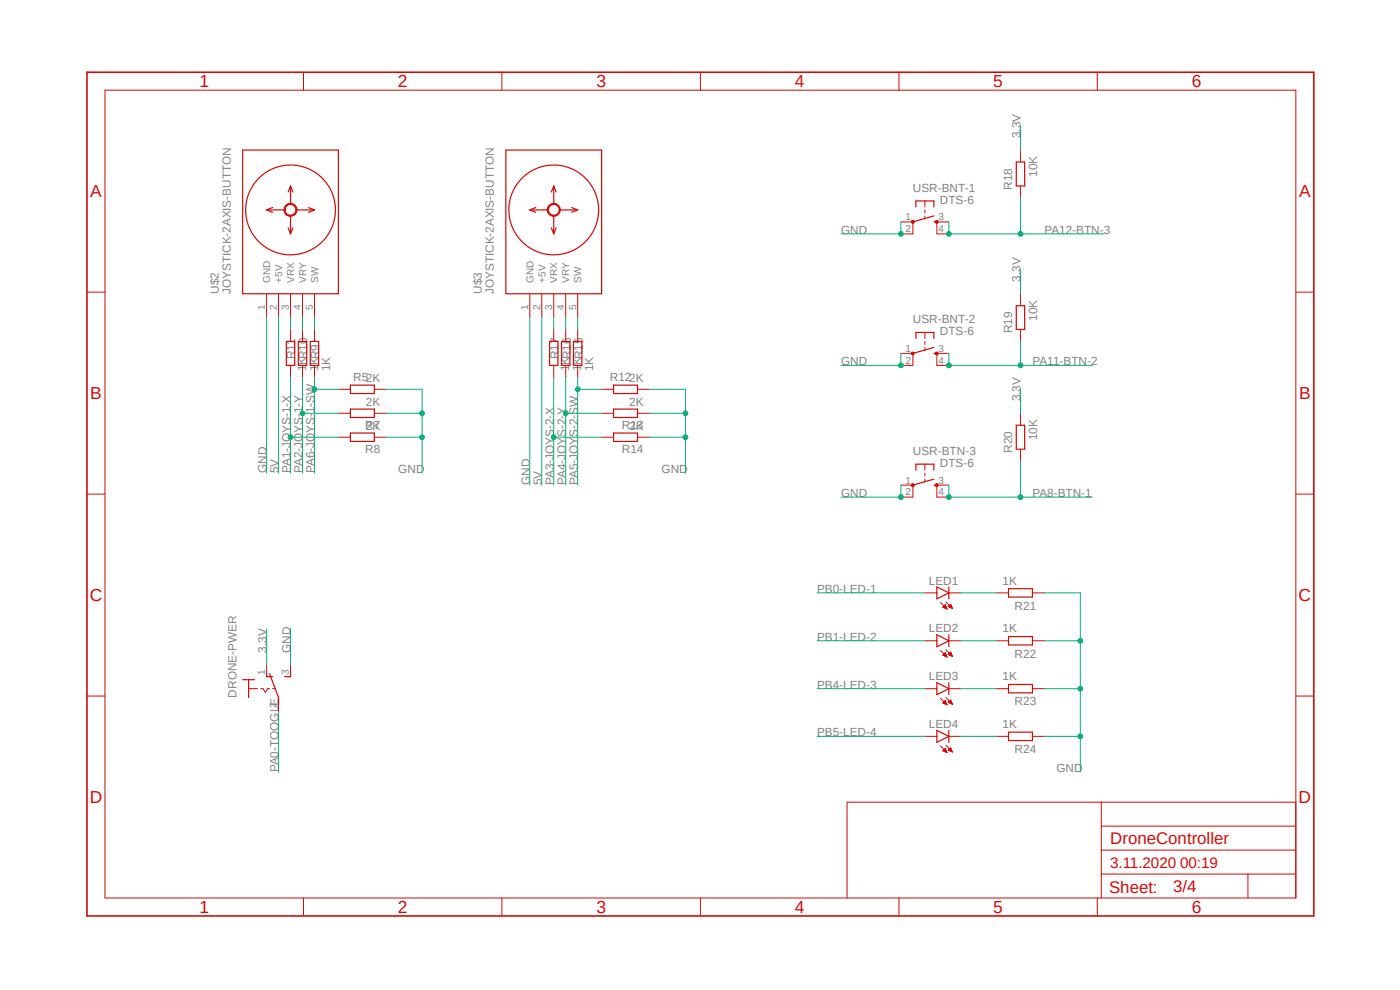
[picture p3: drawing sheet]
<svg xmlns="http://www.w3.org/2000/svg" width="297mm" height="210mm" viewBox="0 0 297 210" stroke-linecap="round" stroke-linejoin="round" font-family="sans-serif">
<path d="M17.9 15l261.2 179.9M279.1 15l-261.2 179.9" fill="none" stroke="#fff" stroke-width=".21"/>
<g fill="none" stroke="#c90d0c" stroke-width=".21">
<path d="M22.3 19.1h252.6v171.4h-252.6zM64.4 15.3v3.8M106.5 15.3v3.8M148.6 15.3v3.8M190.7 15.3v3.8M232.8 15.3v3.8M18.5 62h3.8M56.6 62.3v5.1M59.1 62.3v5.1M61.6 62.3v5.1M64.2 62.3v5.1M66.7 62.3v5.1"/>
<path d="M274.9 62h3.8M18.5 104.8h3.8M274.9 104.8h3.8M18.5 147.7h3.8M274.9 147.7h3.8M233.6 170.2v20.3M233.6 175.3h41.3M274.9 170.2h-95.2v20.3M64.4 190.5v3.8M106.5 190.5v3.8M148.6 190.5v3.8M190.7 190.5v3.8"/>
<path d="M232.8 190.5v3.8M233.6 185.4h41.3M233.6 180.3h41.3M264.8 185.4v5.1"/>
</g>
<path d="M18.5 15.3h260.2v179h-260.2z" fill="none" stroke="#c90d0c" stroke-width=".34"/>
<g fill="none" stroke="#c90d0c" stroke-width=".25">
<path d="M51.5 31.8h20.3v30.5h-20.3z"/>
<circle cx="61.6" cy="44.5" r="9.5"/>
</g>
<path d="M60.5 43.6a1.4 1.4 0 0 1 2.3 .1 1.4 1.4 0 0 1-.7 2.1 1.4 1.4 0 0 1-1.9-1.3h.3a1.15 1.15 0 0 1 1.7-.9 1.15 1.15 0 0 1 .2 1.9 1.15 1.15 0 0 1-1.9-.6v-.4h-.3z" fill-rule="evenodd" fill="#c90d0c"/>
<g fill="none" stroke="#c90d0c" stroke-width=".21">
<path d="M60.5 43.6a1.4 1.4 0 0 1 2.3 .1 1.4 1.4 0 0 1-.7 2.1 1.4 1.4 0 0 1-1.9-1.3h.3a1.15 1.15 0 0 1 1.7-.9 1.15 1.15 0 0 1 .2 1.9 1.15 1.15 0 0 1-1.9-.6v-.4h-.3zM61.6 69.9v2.5M61.6 77.5v2.6M64.2 69.9v2.5M64.2 77.5v2.6M66.7 69.9v2.5M66.7 77.5v2.6M112.4 62.3v5.1M114.9 62.3v5.1M117.5 62.3v5.1M120 62.3v5.1M122.6 62.3v5.1"/>
<path d="M71.8 82.6h2.5M71.8 87.7h2.5M71.8 92.8h2.5M79.4 82.6h2.5M79.4 87.7h2.5M79.4 92.8h2.5"/>
</g>
<g fill="none" stroke="#c90d0c" stroke-width=".25">
<path d="M61.6 39.5v3.8M61.6 39.5l-.5 1.2M61.6 39.5l.5 1.2M107.3 31.8h20.3v30.5h-20.3zM56.6 44.5h3.8M56.6 44.5l1.2 .5M57.8 44l-1.2 .5M61.1 48.3l.5 1.3M61.6 45.8v3.8M62.1 48.3l-.5 1.3M62.9 44.5h3.8M65.4 44l1.3 .5"/>
<path d="M66.7 44.5l-1.3 .5M60.7 72.4h1.8v5.1h-1.8zM63.3 72.4h1.8v5.1h-1.8zM65.8 72.4h1.8v5.1h-1.8zM74.3 81.7h5.1v1.8h-5.1zM74.3 86.8h5.1v1.8h-5.1zM74.3 91.9h5.1v1.7h-5.1z"/>
<circle cx="117.5" cy="44.5" r="9.5"/>
</g>
<path d="M116.4 43.6a1.39 1.39 0 0 1 2.2 .2 1.39 1.39 0 0 1-.8 2.1 1.39 1.39 0 0 1-1.7-1.4h.2a1.15 1.15 0 0 1 1.6-1.1 1.15 1.15 0 0 1 .4 1.9 1.15 1.15 0 0 1-1.9-.4l-.1-.4h-.2z" fill-rule="evenodd" fill="#c90d0c"/>
<g fill="none" stroke="#c90d0c" stroke-width=".21">
<path d="M116.4 43.6a1.39 1.39 0 0 1 2.2 .2 1.39 1.39 0 0 1-.8 2.1 1.39 1.39 0 0 1-1.7-1.4h.2a1.15 1.15 0 0 1 1.6-1.1 1.15 1.15 0 0 1 .4 1.9 1.15 1.15 0 0 1-1.9-.4l-.1-.4h-.2zM117.5 69.9v2.5M117.5 77.5v2.6M120 69.9v2.5M120 77.5v2.6M122.6 69.9v2.5M122.6 77.5v2.6M127.6 82.6h2.6M127.6 87.7h2.6M127.6 92.8h2.6M135.3 82.6h2.5M135.3 87.7h2.5"/>
<path d="M135.3 92.8h2.5M196.2 98.5v1.2M193.7 102.9v2.6M196.2 100.4v.6M196.2 101.6v.7M198.8 102.9v2.6M52.7 146.1h2M55.3 146.1h.5l.5 .8 .5-.8h.4M56.6 141v2.6M57.8 146.1h.7M59.1 148.6v2.6M61.6 141v2.6"/>
</g>
<g fill="none" stroke="#c90d0c" stroke-width=".25">
<path d="M117.5 39.5v3.8M117.5 39.5l-.5 1.2M117.5 39.5l.5 1.2M112.4 44.5h3.8M112.4 44.5l1.3 .5M113.7 44l-1.3 .5M117 48.3l.5 1.3M117.5 45.8v3.8M118 48.3l-.5 1.3M118.7 44.5h3.9M121.3 44l1.3 .5M122.6 44.5l-1.3 .5"/>
<path d="M116.6 72.4h1.8v5.1h-1.8zM119.1 72.4h1.8v5.1h-1.8zM121.7 72.4h1.7v5.1h-1.7zM130.2 81.7h5.1v1.8h-5.1zM130.2 86.8h5.1v1.8h-5.1zM130.2 91.9h5.1v1.7h-5.1zM194.3 99.7v-1.2h3.8v1.2M198.1 102.9h.7M198.1 101.6l-4.4 1.3M51.5 144.2h2.5M52.7 144.2v3.8M56.6 142.9v.7h1.2"/>
<path d="M57.2 142.9l1.9 5.1v1.3M61.6 142.9v.7h-1.2"/>
</g>
<path d="M193.4 102.7l.3-.1 .2 .1v.5h-.5z" fill-rule="evenodd" fill="#c90d0c"/>
<path d="M193.4 102.7l.3-.1 .2 .1v.5h-.5z" fill="none" stroke="#c90d0c" stroke-width=".21"/>
<path d="M198.5 102.7l.3-.1 .2 .1v.5h-.5z" fill-rule="evenodd" fill="#c90d0c"/>
<path d="M193.7 75v2.5M196.2 70.5v1.3M196.2 72.4v.7M196.2 73.7v.6M198.8 75v2.5M191.1 102.9h2.6M191.1 105.5h2.6M198.5 102.7l.3-.1 .2 .1v.5h-.5zM198.8 102.9h2.5M198.8 105.5h2.5" fill="none" stroke="#c90d0c" stroke-width=".21"/>
<path d="M194.3 71.8v-1.3h3.8v1.3M198.1 75h.7M198.1 73.7l-4.4 1.3" fill="none" stroke="#c90d0c" stroke-width=".25"/>
<path d="M193.4 74.8h.5v.4h-.5z" fill-rule="evenodd" fill="#c90d0c"/>
<path d="M193.4 74.8h.5v.4h-.5z" fill="none" stroke="#c90d0c" stroke-width=".21"/>
<path d="M198.5 74.8h.5v.4h-.5z" fill-rule="evenodd" fill="#c90d0c"/>
<path d="M193.7 47.1v2.5M196.2 42.6v1.3M196.2 44.5v.7M196.2 45.8v.6M198.8 47.1v2.5M191.1 75h2.6M191.1 77.5h2.6M198.5 74.8h.5v.4h-.5zM198.8 75h2.5M198.8 77.5h2.5" fill="none" stroke="#c90d0c" stroke-width=".21"/>
<path d="M194.3 43.9v-1.3h3.8v1.3M198.1 47.1h.7M198.1 45.8l-4.4 1.3" fill="none" stroke="#c90d0c" stroke-width=".25"/>
<path d="M193.4 46.8h.5v.5l-.2 .1-.3-.1z" fill-rule="evenodd" fill="#c90d0c"/>
<path d="M193.4 46.8h.5v.5l-.2 .1-.3-.1z" fill="none" stroke="#c90d0c" stroke-width=".21"/>
<path d="M198.5 46.8h.5v.5l-.2 .1-.3-.1z" fill-rule="evenodd" fill="#c90d0c"/>
<g fill="none" stroke="#c90d0c" stroke-width=".21">
<path d="M216.5 31.8v2.6M216.5 39.5v2.5M191.1 47.1h2.6M191.1 49.6h2.6M198.5 46.8h.5v.5l-.2 .1-.3-.1zM198.8 47.1h2.5M198.8 49.6h2.5M216.5 62.3v2.6M216.5 69.9v2.5M216.5 87.7v2.5M216.5 95.3v2.5M196.2 125.8h2.6"/>
<path d="M196.2 135.9h2.6M199.5 127.8l1.4 1.4M199.5 138l1.4 1.4M200 139l.9 .4M200 139l.5-.5 .4 .9M200 139h.7M200.1 128.8h.6M200.1 128.7h.6M200.1 138.9h.6M200.2 128.7h.5M200.2 139.1h.6M200.2 138.8h.5"/>
<path d="M200.2 128.6h.4M200.3 128.9h.5M200.3 138.7h.3M200.3 128.5h.3M200.4 138.6h.2M200.4 128.4h.1M200.4 139.1h.4M200.4 138.5h.1M200.5 129h.3M200.5 128.3l-.5 .5 .9 .4M200.5 128.3l.4 .9M200.5 128.3l.1 .1"/>
<path d="M200.6 139.2h.2M200.7 127.7l1.4 1.4M200.7 137.8l1.4 1.4M200.7 129.1h.2M200.8 139.3h.1M201.2 128.7h.6M201.2 128.7l.9 .4M201.2 128.7l.5-.5 .4 .9M201.2 138.8h.6M201.3 128.6h.5M201.3 138.9h.6M201.3 125.8h2.5"/>
<path d="M201.3 128.7h.6M201.3 135.9h2.5M201.3 138.7h.5M201.3 128.5h.5M201.4 138.6h.4M201.4 128.4h.4M201.4 139h.5M201.5 138.5h.2M201.5 128.8h.4M201.5 128.3h.2M201.5 138.4h.2M201.6 128.2h.1"/>
<path d="M201.6 139.1h.4M201.6 138.3h.1M201.7 138.3l-.5 .6 .9 .3M201.7 138.3l.4 .9M201.7 128.9h.3M201.8 139.1h.2M201.9 129h.1M211.4 125.8h2.6M211.4 135.9h2.6M219 125.8h2.6M219 135.9h2.6M196.2 146.1h2.6"/>
<path d="M196.2 156.2h2.6M199.5 148.1l1.4 1.4M199.5 158.2l1.4 1.4M200 149.1h.7M200 159.3l.5-.6 .4 .9zM200.1 159.3h.6M200.1 159.2h.6M200.1 149h.6M200.2 149.2h.5M200.2 159.1h.5M200.2 148.9h.5M200.2 159h.4"/>
<path d="M200.3 159.4h.5M200.3 148.8h.3M200.3 159h.3M200.4 149.3h.4M200.4 148.7h.2M200.4 158.9h.2M200.5 148.6h.1M200.5 159.5h.3M200.5 158.8h.1M200.5 148.6l-.5 .5 .9 .4M200.5 148.6l.4 .9M200.6 149.4h.2"/>
<path d="M200.7 148l1.4 1.4M200.7 158.1l1.4 1.4M200.7 159.6h.2M200.8 149.4h.1M201.2 149h.7M201.2 149l.9 .4M201.2 149l.5-.5 .4 .9M201.2 159.1h.6M201.2 159.1l.9 .4M201.2 159.1l.5-.5 .4 .9M201.2 148.9h.6M201.3 159h.5"/>
<path d="M201.3 146.1h2.5M201.3 156.2h2.5M201.3 159.2h.6M201.3 148.8h.5M201.4 149.1h.5M201.4 148.7h.4M201.4 158.9h.4M201.5 148.6h.2M201.5 159.3h.4M201.5 158.8h.2M201.6 149.2h.4M201.6 148.5h.1"/>
<path d="M201.6 158.7h.1M201.7 159.4h.3M201.8 149.3h.2M201.9 159.5h.1M211.4 146.1h2.6M211.4 156.2h2.6M219 146.1h2.6M219 156.2h2.6"/>
</g>
<g fill="none" stroke="#c90d0c" stroke-width=".25">
<path d="M215.6 34.4h1.8v5.1h-1.8zM215.6 64.9h1.8v5h-1.8zM215.6 90.2h1.8v5.1h-1.8zM198.8 124.5l2.5 1.3-2.5 1.2zM198.8 134.7l2.5 1.2-2.5 1.3zM201.3 124.5v2.5M201.3 134.7v2.5M214 124.9h5v1.8h-5zM214 135h5v1.8h-5zM198.8 144.8l2.5 1.3-2.5 1.3zM198.8 154.9l2.5 1.3-2.5 1.3zM201.3 144.8v2.6"/>
<path d="M201.3 154.9v2.6M214 145.2h5v1.8h-5zM214 155.3h5v1.8h-5z"/>
</g>
<path d="M56.6 67.4v33M81.9 82.6h7.6v17.8M81.9 92.8h7.6" fill="none" stroke="#0dab76" stroke-width=".21"/>
<circle cx="89.5" cy="92.8" r=".51" fill="#0dab76"/>
<g fill="none" stroke="#0dab76" stroke-width=".21">
<path d="M81.9 87.7h7.6"/>
<circle cx="89.5" cy="92.8" r=".51"/>
</g>
<circle cx="89.5" cy="87.7" r=".51" fill="#0dab76"/>
<g fill="none" stroke="#0dab76" stroke-width=".21">
<path d="M112.4 67.4v35.5M137.8 82.6h7.6v17.8M137.8 92.8h7.6"/>
<circle cx="89.5" cy="87.7" r=".51"/>
</g>
<circle cx="145.4" cy="92.8" r=".51" fill="#0dab76"/>
<g fill="none" stroke="#0dab76" stroke-width=".21">
<path d="M137.8 87.7h7.6"/>
<circle cx="145.4" cy="92.8" r=".51"/>
</g>
<circle cx="145.4" cy="87.7" r=".51" fill="#0dab76"/>
<g fill="none" stroke="#0dab76" stroke-width=".21">
<path d="M191.1 47.1v2.5h-12.7M61.6 133.4v7.6"/>
<circle cx="145.4" cy="87.7" r=".51"/>
</g>
<circle cx="191.1" cy="49.6" r=".51" fill="#0dab76"/>
<g fill="none" stroke="#0dab76" stroke-width=".21">
<path d="M191.1 75v2.5"/>
<circle cx="191.1" cy="49.6" r=".51"/>
</g>
<circle cx="191.1" cy="77.5" r=".51" fill="#0dab76"/>
<g fill="none" stroke="#0dab76" stroke-width=".21">
<path d="M178.4 77.5h12.7M191.1 102.9v2.6h-12.7"/>
<circle cx="191.1" cy="77.5" r=".51"/>
</g>
<circle cx="191.1" cy="105.5" r=".51" fill="#0dab76"/>
<g fill="none" stroke="#0dab76" stroke-width=".21">
<path d="M221.6 125.8h7.6v38M221.6 156.2h7.6"/>
<circle cx="191.1" cy="105.5" r=".51"/>
</g>
<circle cx="229.2" cy="156.2" r=".51" fill="#0dab76"/>
<g fill="none" stroke="#0dab76" stroke-width=".21">
<path d="M221.6 146.1h7.6"/>
<circle cx="229.2" cy="156.2" r=".51"/>
</g>
<circle cx="229.2" cy="146.1" r=".51" fill="#0dab76"/>
<g fill="none" stroke="#0dab76" stroke-width=".21">
<path d="M221.6 135.9h7.6"/>
<circle cx="229.2" cy="146.1" r=".51"/>
</g>
<circle cx="229.2" cy="135.9" r=".51" fill="#0dab76"/>
<g fill="none" stroke="#0dab76" stroke-width=".21">
<path d="M59.1 67.4v33M61.6 67.4v2.5M64.2 67.4v2.5M66.7 67.4v2.5M114.9 67.4v35.5M61.6 80.1v20.3M61.6 92.8h10.2"/>
<circle cx="229.2" cy="135.9" r=".51"/>
</g>
<circle cx="61.6" cy="92.8" r=".51" fill="#0dab76"/>
<g fill="none" stroke="#0dab76" stroke-width=".21">
<path d="M64.2 80.1v20.3M64.2 87.7h7.6"/>
<circle cx="61.6" cy="92.8" r=".51"/>
</g>
<circle cx="64.2" cy="87.7" r=".51" fill="#0dab76"/>
<g fill="none" stroke="#0dab76" stroke-width=".21">
<path d="M66.7 80.1v20.3M66.7 82.6h5.1"/>
<circle cx="64.2" cy="87.7" r=".51"/>
</g>
<circle cx="66.7" cy="82.6" r=".51" fill="#0dab76"/>
<g fill="none" stroke="#0dab76" stroke-width=".21">
<path d="M117.5 67.4v2.5M120 67.4v2.5M122.6 67.4v2.5M122.6 80.1v22.8M122.6 82.6h5"/>
<circle cx="66.7" cy="82.6" r=".51"/>
</g>
<circle cx="122.6" cy="82.6" r=".51" fill="#0dab76"/>
<g fill="none" stroke="#0dab76" stroke-width=".21">
<path d="M117.5 80.1v22.8M117.5 92.8h10.1"/>
<circle cx="122.6" cy="82.6" r=".51"/>
</g>
<circle cx="117.5" cy="92.8" r=".51" fill="#0dab76"/>
<g fill="none" stroke="#0dab76" stroke-width=".21">
<path d="M120 80.1v22.8M120 87.7h7.6"/>
<circle cx="117.5" cy="92.8" r=".51"/>
</g>
<circle cx="120" cy="87.7" r=".51" fill="#0dab76"/>
<g fill="none" stroke="#0dab76" stroke-width=".21">
<path d="M216.5 26.8v5M216.5 57.2v5.1M216.5 82.6v5.1M201.3 102.9v2.6M56.6 133.4v7.6M59.1 151.2v12.6"/>
<circle cx="120" cy="87.7" r=".51"/>
</g>
<circle cx="201.3" cy="105.5" r=".51" fill="#0dab76"/>
<g fill="none" stroke="#0dab76" stroke-width=".21">
<path d="M216.5 97.8v7.7M201.3 105.5h30.4"/>
<circle cx="201.3" cy="105.5" r=".51"/>
</g>
<circle cx="216.5" cy="105.5" r=".51" fill="#0dab76"/>
<g fill="none" stroke="#0dab76" stroke-width=".21">
<path d="M201.3 75v2.5"/>
<circle cx="216.5" cy="105.5" r=".51"/>
</g>
<circle cx="201.3" cy="77.5" r=".51" fill="#0dab76"/>
<g fill="none" stroke="#0dab76" stroke-width=".21">
<path d="M201.3 77.5h30.4M216.5 72.4v5.1"/>
<circle cx="201.3" cy="77.5" r=".51"/>
</g>
<circle cx="216.5" cy="77.5" r=".51" fill="#0dab76"/>
<g fill="none" stroke="#0dab76" stroke-width=".21">
<path d="M201.3 47.1v2.5"/>
<circle cx="216.5" cy="77.5" r=".51"/>
</g>
<circle cx="201.3" cy="49.6" r=".51" fill="#0dab76"/>
<g fill="none" stroke="#0dab76" stroke-width=".21">
<path d="M201.3 49.6h33M216.5 42v7.6"/>
<circle cx="201.3" cy="49.6" r=".51"/>
</g>
<circle cx="216.5" cy="49.6" r=".51" fill="#0dab76"/>
<g fill="none" stroke="#0dab76" stroke-width=".21">
<path d="M173.4 135.9h22.8M173.4 125.8h22.8M203.8 135.9h7.6M203.8 125.8h7.6M173.4 156.2h22.8M173.4 146.1h22.8M203.8 156.2h7.6M203.8 146.1h7.6"/>
<circle cx="216.5" cy="49.6" r=".51"/>
</g>
<g font-size="3.7" fill="#c90d0c">
<text x="42.3" y="18.5">1</text>
<text x="84.4" y="18.5">2</text>
<text x="126.5" y="18.5">3</text>
<text x="168.6" y="18.5">4</text>
<text x="210.7" y="18.5">5</text>
<text x="252.9" y="18.5">6</text>
<text x="19.1" y="41.9">A</text>
<text x="275.6" y="41.9">A</text>
<text x="19.1" y="84.7">B</text>
<text x="275.6" y="84.7">B</text>
<text x="19" y="127.5">C</text>
<text x="275.5" y="127.5">C</text>
<text x="19" y="170.4">D</text>
<text x="275.5" y="170.4">D</text>
<text x="42.3" y="193.7">1</text>
<text x="84.4" y="193.7">2</text>
<text x="126.5" y="193.7">3</text>
<text x="168.6" y="193.7">4</text>
<text x="210.7" y="193.7">5</text>
<text x="252.9" y="193.7">6</text>
</g>
<g font-size="3.6" fill="#c90d0c">
<text x="235.5" y="179.1">DroneController</text>
<text x="235.3" y="189.4">Sheet:</text>
<text x="248.9" y="189.2">3/4</text>
</g>
<text font-size="3.2" fill="#c90d0c" x="235.5" y="184.1">3.11.2020 00:19</text>
<g font-size="2.5" fill="#808080">
<text x="216.5" y="29.3" transform="rotate(-90 216.5 29.3)">3.3V</text>
<text x="193.7" y="40.7">USR-BNT-1</text>
<text x="214.7" y="40.3" transform="rotate(-90 214.7 40.3)">R18</text>
<text x="220.1" y="37.5" transform="rotate(-90 220.1 37.5)">10K</text>
<text x="199.4" y="43.3">DTS-6</text>
<text x="178.4" y="49.6">GND</text>
<text x="221.6" y="49.6">PA12-BTN-3</text>
<text x="216.5" y="59.8" transform="rotate(-90 216.5 59.8)">3.3V</text>
<text x="46.4" y="62.3" transform="rotate(-90 46.4 62.3)">U$2</text>
<text x="48.9" y="62.3" transform="rotate(-90 48.9 62.3)">JOYSTICK-2AXIS-BUTTON</text>
<text x="102.2" y="62.3" transform="rotate(-90 102.2 62.3)">U$3</text>
<text x="104.8" y="62.3" transform="rotate(-90 104.8 62.3)">JOYSTICK-2AXIS-BUTTON</text>
<text x="193.7" y="68.6">USR-BNT-2</text>
<text x="199.4" y="71.2">DTS-6</text>
<text x="214.7" y="70.7" transform="rotate(-90 214.7 70.7)">R19</text>
<text x="220.1" y="68" transform="rotate(-90 220.1 68)">10K</text>
<text x="62.7" y="76.2" transform="rotate(-90 62.7 76.2)">R11</text>
<text x="118.5" y="76.2" transform="rotate(-90 118.5 76.2)">R17</text>
<text x="178.4" y="77.5">GND</text>
<text x="219" y="77.5">PA11-BTN-2</text>
<text x="64.9" y="78.8" transform="rotate(-90 64.9 78.8)">1KR10</text>
<text x="67.5" y="78.8" transform="rotate(-90 67.5 78.8)">1KR9</text>
<text x="70" y="78.8" transform="rotate(-90 70 78.8)">1K</text>
<text x="74.9" y="80.8">R52K</text>
<text x="120.8" y="78.8" transform="rotate(-90 120.8 78.8)">1KR16</text>
<text x="123.3" y="78.8" transform="rotate(-90 123.3 78.8)">1KR15</text>
<text x="125.9" y="78.8" transform="rotate(-90 125.9 78.8)">1K</text>
<text x="129.4" y="80.8">R122K</text>
<text x="77.6" y="86.1">2K</text>
<text x="133.5" y="86.1">2K</text>
<text x="216.5" y="85.1" transform="rotate(-90 216.5 85.1)">3.3V</text>
<text x="77.5" y="91">R7</text>
<text x="77.6" y="91.2">2K</text>
<text x="131.9" y="91">R13</text>
<text x="133.5" y="91.2">2K</text>
<text x="220.1" y="93.4" transform="rotate(-90 220.1 93.4)">10K</text>
<text x="56.6" y="100.4" transform="rotate(-90 56.6 100.4)">GND</text>
<text x="59.1" y="100.4" transform="rotate(-90 59.1 100.4)">5V</text>
<text x="61.6" y="100.4" transform="rotate(-90 61.6 100.4)">PA1-JOYS-1-X</text>
<text x="64.2" y="100.4" transform="rotate(-90 64.2 100.4)">PA2-JOYS-1-Y</text>
<text x="66.7" y="100.4" transform="rotate(-90 66.7 100.4)">PA6-JOYS-1-SW</text>
<text x="77.5" y="96.1">R8</text>
<text x="84.5" y="100.4">GND</text>
<text x="131.9" y="96.1">R14</text>
<text x="140.3" y="100.4">GND</text>
<text x="193.7" y="96.6">USR-BTN-3</text>
<text x="199.4" y="99.1">DTS-6</text>
<text x="214.7" y="96.1" transform="rotate(-90 214.7 96.1)">R20</text>
<text x="112.4" y="102.9" transform="rotate(-90 112.4 102.9)">GND</text>
<text x="114.9" y="102.9" transform="rotate(-90 114.9 102.9)">5V</text>
<text x="117.5" y="102.9" transform="rotate(-90 117.5 102.9)">PA3-JOYS-2-X</text>
<text x="120" y="102.9" transform="rotate(-90 120 102.9)">PA4-JOYS-2-Y</text>
<text x="122.6" y="102.9" transform="rotate(-90 122.6 102.9)">PA5-JOYS-2-SW</text>
<text x="178.4" y="105.5">GND</text>
<text x="219" y="105.5">PA8-BTN-1</text>
<text x="173.4" y="125.8">PB0-LED-1</text>
<text x="197.1" y="124">LED1</text>
<text x="212.7" y="124">1K</text>
<text x="215.2" y="129.3">R21</text>
<text x="173.4" y="135.9">PB1-LED-2</text>
<text x="197.1" y="134.2">LED2</text>
<text x="212.7" y="134.2">1K</text>
<text x="56.6" y="138.5" transform="rotate(-90 56.6 138.5)">3.3V</text>
<text x="61.6" y="138.5" transform="rotate(-90 61.6 138.5)">GND</text>
<text x="215.2" y="139.5">R22</text>
<text x="50.2" y="148" transform="rotate(-90 50.2 148)">DRONE-PWER</text>
<text x="173.4" y="146.1">PB4-LED-3</text>
<text x="197.1" y="144.3">LED3</text>
<text x="212.7" y="144.3">1K</text>
<text x="215.2" y="149.7">R23</text>
<text x="197.1" y="154.5">LED4</text>
<text x="212.7" y="154.4">1K</text>
<text x="173.4" y="156.2">PB5-LED-4</text>
<text x="215.2" y="159.8">R24</text>
<text x="59.1" y="163.8" transform="rotate(-90 59.1 163.8)">PA0-TOOGLE</text>
<text x="224.1" y="163.8">GND</text>
</g>
<g font-size="2.1" fill="#808080">
<text x="192.1" y="46.7">1</text>
<text x="199.1" y="46.7">3</text>
<text x="192.1" y="49.2">2</text>
<text x="199.1" y="49.2">4</text>
<text x="57.3" y="59.9" transform="rotate(-90 57.3 59.9)">GND</text>
<text x="59.9" y="59.9" transform="rotate(-90 59.9 59.9)">+5V</text>
<text x="62.4" y="59.9" transform="rotate(-90 62.4 59.9)">VRX</text>
<text x="64.9" y="59.9" transform="rotate(-90 64.9 59.9)">VRY</text>
<text x="67.5" y="59.9" transform="rotate(-90 67.5 59.9)">SW</text>
<text x="113.2" y="59.9" transform="rotate(-90 113.2 59.9)">GND</text>
<text x="115.7" y="59.9" transform="rotate(-90 115.7 59.9)">+5V</text>
<text x="118.2" y="59.9" transform="rotate(-90 118.2 59.9)">VRX</text>
<text x="120.8" y="59.9" transform="rotate(-90 120.8 59.9)">VRY</text>
<text x="123.3" y="59.9" transform="rotate(-90 123.3 59.9)">SW</text>
<text x="56.2" y="65.8" transform="rotate(-90 56.2 65.8)">1</text>
<text x="58.7" y="65.8" transform="rotate(-90 58.7 65.8)">2</text>
<text x="61.3" y="65.8" transform="rotate(-90 61.3 65.8)">3</text>
<text x="63.8" y="65.8" transform="rotate(-90 63.8 65.8)">4</text>
<text x="66.3" y="65.8" transform="rotate(-90 66.3 65.8)">5</text>
<text x="112.1" y="65.8" transform="rotate(-90 112.1 65.8)">1</text>
<text x="114.6" y="65.8" transform="rotate(-90 114.6 65.8)">2</text>
<text x="117.1" y="65.8" transform="rotate(-90 117.1 65.8)">3</text>
<text x="119.7" y="65.8" transform="rotate(-90 119.7 65.8)">4</text>
<text x="122.2" y="65.8" transform="rotate(-90 122.2 65.8)">5</text>
<text x="192.1" y="74.6">1</text>
<text x="192.1" y="77.2">2</text>
<text x="199.1" y="74.6">3</text>
<text x="199.1" y="77.2">4</text>
<text x="192.1" y="102.6">1</text>
<text x="192.1" y="105.1">2</text>
<text x="199.1" y="102.6">3</text>
<text x="199.1" y="105.1">4</text>
<text x="56.2" y="143.2" transform="rotate(-90 56.2 143.2)">1</text>
<text x="61.3" y="143.2" transform="rotate(-90 61.3 143.2)">3</text>
<text x="58.7" y="150.2" transform="rotate(-90 58.7 150.2)">2</text>
</g>
</svg>
